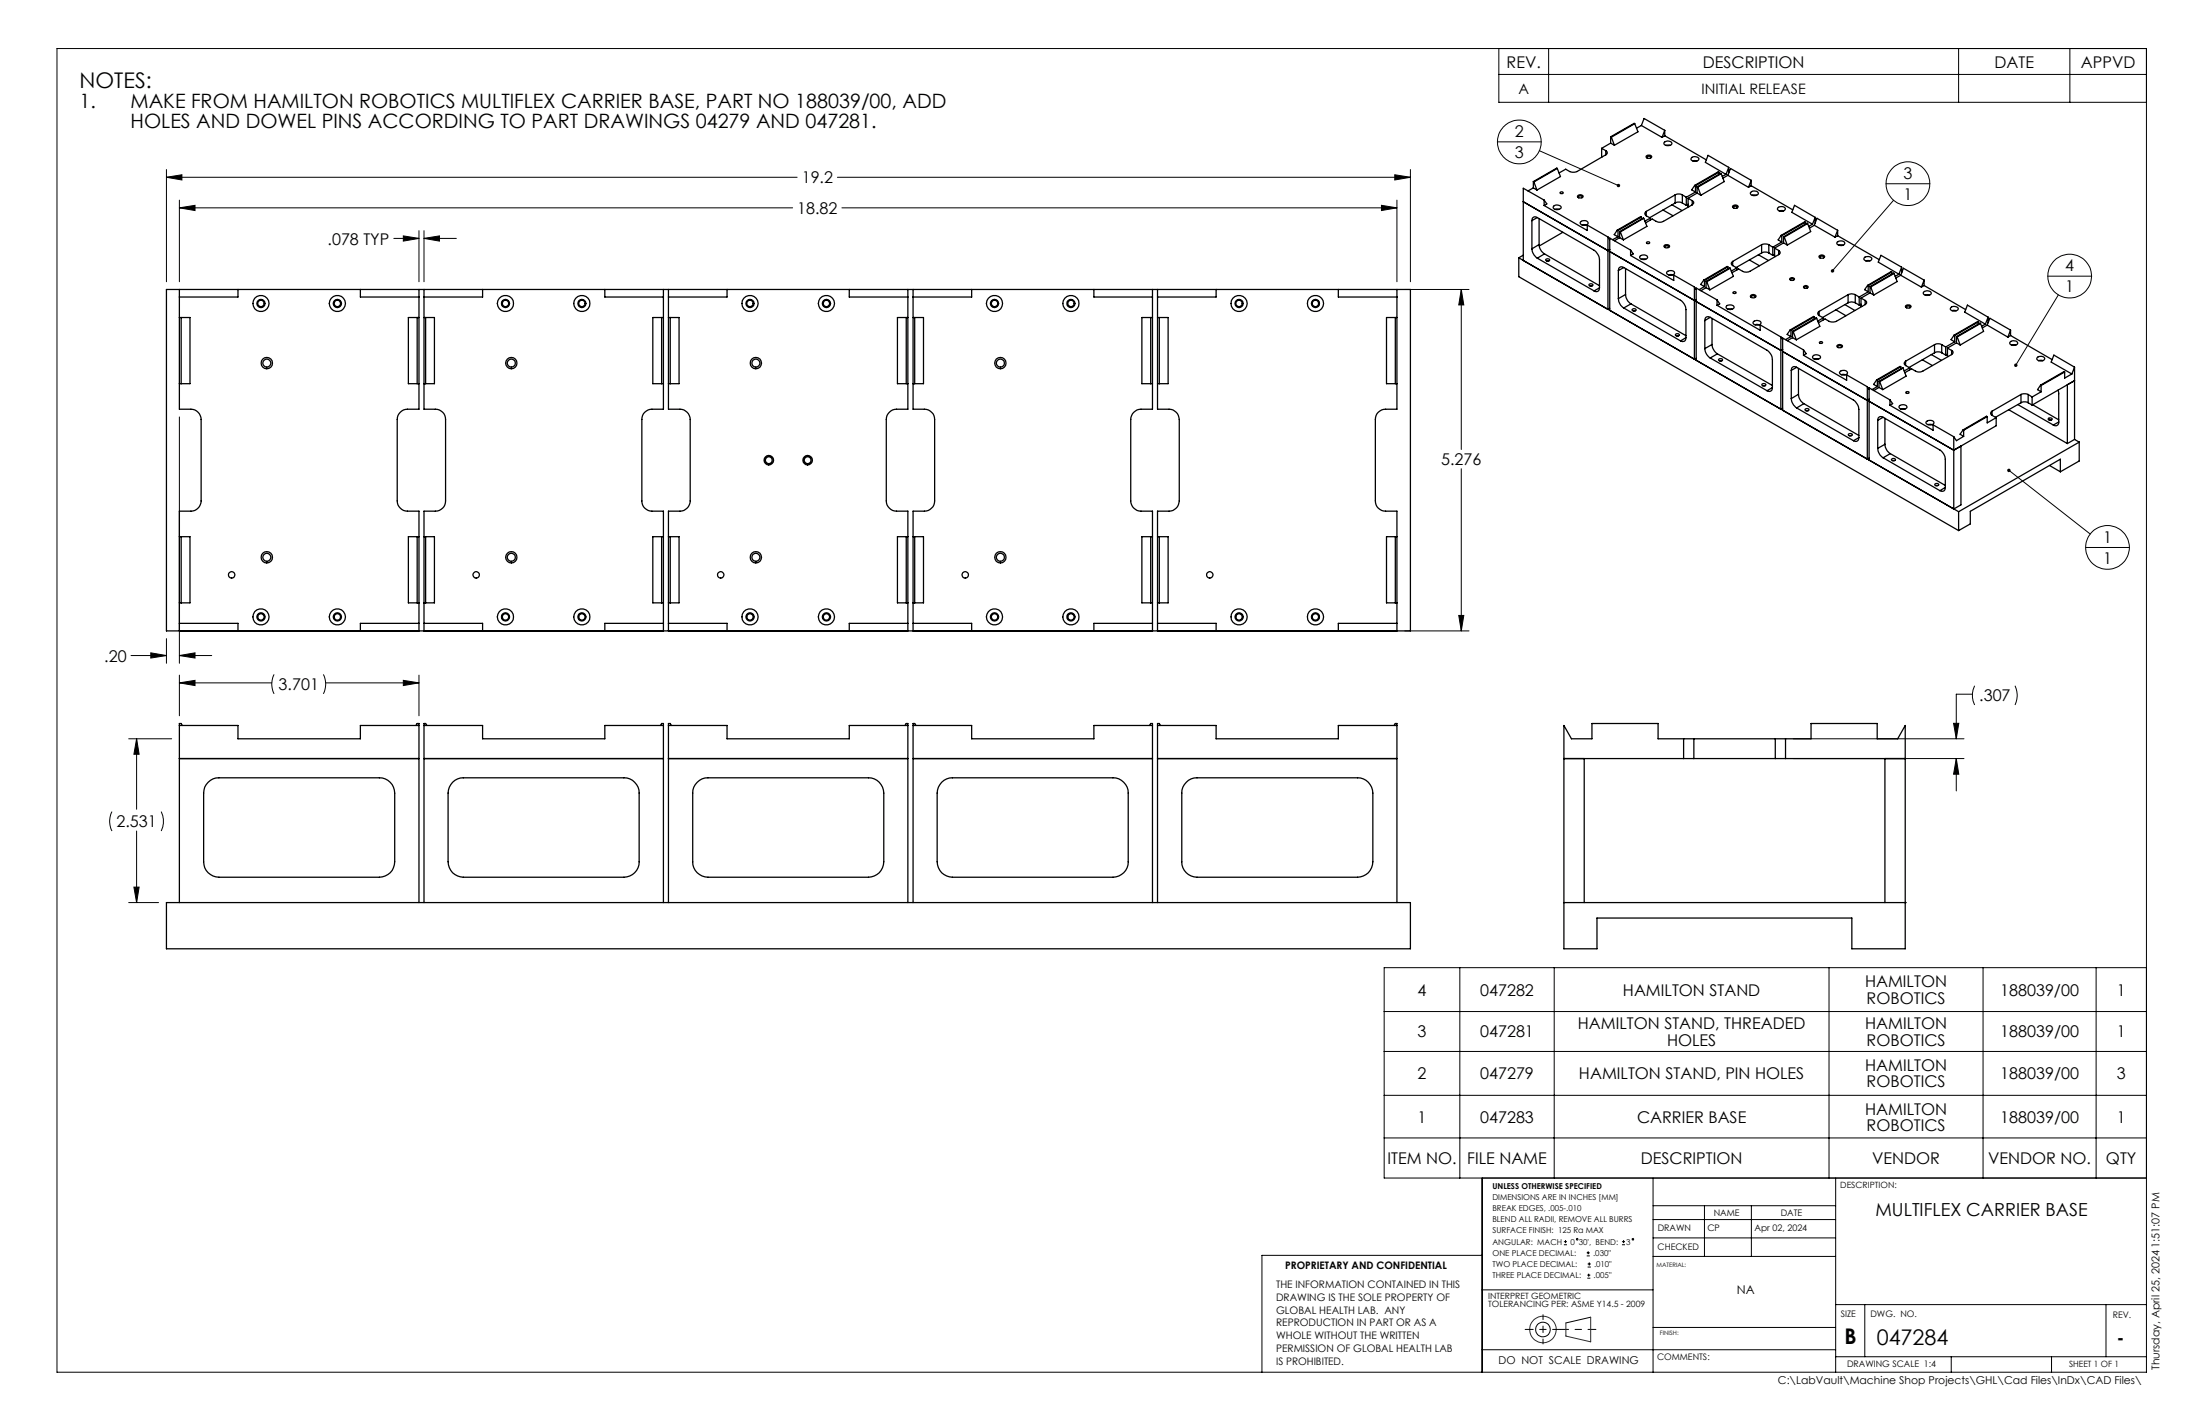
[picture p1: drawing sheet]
<svg xmlns="http://www.w3.org/2000/svg" width="432mm" height="279mm" viewBox="0 0 432 279" stroke-linecap="round" stroke-linejoin="round" font-family="sans-serif">
<g fill="none" stroke="#000" stroke-width=".25">
<path d="M299 39.6l16.6 9.6 .3-.2M301 36.9l-1.1 .6M301 36.9l.7 .4M301 35.6l.1 .1M301 35.6v1.3M301.1 35.7l.6 1.6M303.1 39.3l-4.1-2.4v14.2l16.6 9.6M303.1 39.3v1M303.1 39.3l.5 .7-.5 .3M305.6 33.1l.7 1.5-4.6 2.7M305.6 33.1l-4.5 2.6M305.6 33.1l-.1-.1-4.5 2.6"/>
<path d="M306.2 37.7a.29 .29 0 0 1 .4-.1 .29 .29 0 0 1 .1 .4h-.4zM309.8 38.3l.4-.1 .5 .2a.52 .52 0 0 1-.5 .4 .52 .52 0 0 1-.5-.4zM309.8 38.8a.32 .32 0 0 1 .4-.4 .32 .32 0 0 1 .3 .4M314.4 29.1l.8 .5M314.4 29.1v1.6l.1 .1M315.2 30.4l-5.8 3.3h-1.1l-1-.5-1.3 .7M315.2 29.6a.43 .43 0 0 1 .3 .4 .43 .43 0 0 1-.3 .4M315.2 29.6v.8M316.1 28.1l-1.7 1M316.1 28.1l.8 .4M316.1 26.8l.2 .1M316.1 26.8v1.3"/>
<path d="M316.3 26.9l.6 1.6M320.9 24.3l.6 1.6-4.6 2.6M320.9 24.3l-4.6 2.6M320.9 24.3l-.2-.1-4.6 2.6M322.2 24.6l-1 .6M322.2 24.6l4 2.4M322.2 24.6l.5-1.4 4 2.4M323.1 30.6a.56 .56 0 0 1 .6-.2 .56 .56 0 0 1 .4 .5 .57 .57 0 0 1-.6 .2 .57 .57 0 0 1-.4-.5zM323.3 31a.32 .32 0 0 1 .3-.3 .32 .32 0 0 1 .4 .3M326.6 27.9a.94 .94 0 0 1 1.6 .3 .94 .94 0 0 1-1.6-.1zM326.7 26.6l8.2 4.8M326.7 26.6l-.5 .4"/>
<path d="M326.7 25.6l-.5 1.4M326.7 25.6v1M327 28.5h.8M328.8 38.2a1.5 1.5 0 0 1 1.4 0M328.8 39.8a1.5 1.5 0 0 1 1.4 0M328.8 38.2l-5.7 3.3M328.8 38.2v1.6M328.8 39.8l-5 2.9M330.2 38.2l.8 .5M330.2 38.2v1.6M330.2 39.8l.8 .5M331 38.7v1.6"/>
<path d="M331.3 38.9l.8 .5M331.3 38.9v1.6l.2 .1M332.1 30.9l.8-.1 .5 .3a.83 .83 0 0 1-.7 .5 .83 .83 0 0 1-.8-.4zM332.1 39.4a.43 .43 0 0 1 .3 .4 .43 .43 0 0 1-.3 .4M332.1 39.4v.8M332.2 31.6h.9M332.6 36.4l-.6 .9 .8 .4M332.6 36.4h.2M332.8 37.7l-1.8 1M332.8 36.4v1.3M333.1 37.9l.7 .4M333.1 37.9l-1.8 1"/>
<path d="M333.1 36.7h.1M333.1 36.7v1.2M333.2 36.7l.6 1.6M337.4 33.8l-4.6 2.6M337.4 33.8v.4M337.4 33.8l-.2-.1-4.6 2.7M337.8 34.1l.6 1.5-4.6 2.7M337.8 34.1l-4.6 2.6M337.8 34.1l-.1-.1-4.6 2.7M338.8 34.2l-.8 .4M339.1 34.4l4.1 2.4M339.1 34.4l-.9 .6"/>
<path d="M339.1 34.4l.6-1.3 4 2.3M339.3 32.8l-4.1-2.3-.5 1.4 4.1 2.3M339.3 32.8l-.5 1.4M339.3 32.8v1.1M343.6 37.7a.97 .97 0 0 1 1.5 .3 .92 .92 0 0 1-1.6-.1zM343.7 36.4l8.2 4.8M343.7 36.4l-.5 .4M343.7 35.4l-.5 1.4M343.7 35.4v1M343.9 38.3h.9M32.7 56.8h244.1v67h-244.1zM35.2 56.8v23.5h2.3a2.05 2.05 0 0 1 2 2v16a2.05 2.05 0 0 1-2 2h-2.3v23.5"/>
<path d="M46.7 56.8v1.5h-11.5M70.7 56.8v1.5h11.5M82.2 56.8v23.5h-2.2a2.05 2.05 0 0 0-2 2v16a2.05 2.05 0 0 0 2 2h2.2v23.5M83.2 56.8v23.5h2.2a1.99 1.99 0 0 1 2.1 2v16a1.99 1.99 0 0 1-2.1 2h-2.2v23.5M94.7 56.8v1.5h-11.5M118.7 56.8v1.5h11.5M130.2 56.8v23.5h-2.2a1.99 1.99 0 0 0-2 2v16a1.99 1.99 0 0 0 2 2h2.2v23.5M131.2 56.8v23.5h2.3a2.05 2.05 0 0 1 2 2v16a2.05 2.05 0 0 1-2 2h-2.3v23.5M142.7 56.8v1.5h-11.5M166.7 56.8v1.5h11.5M178.2 56.8v23.5h-2.2a2.05 2.05 0 0 0-2 2v16a2.05 2.05 0 0 0 2 2h2.2v23.5M179.2 56.8v23.5h2.2a2.05 2.05 0 0 1 2 2v16a2.05 2.05 0 0 1-2 2h-2.2v23.5"/>
<path d="M190.7 56.8v1.5h-11.5M214.7 56.8v1.5h11.5M226.2 56.8v23.5h-2.3a2.05 2.05 0 0 0-2 2v16a2.05 2.05 0 0 0 2 2h2.3v23.5M227.2 56.8v23.5h2.2a2.05 2.05 0 0 1 2.1 2v16a2.05 2.05 0 0 1-2.1 2h-2.2v23.5M238.7 56.8v1.5h-11.5M262.7 56.8v1.5h11.5M274.2 56.8v23.5h-2.2a1.99 1.99 0 0 0-2.1 2v16a1.99 1.99 0 0 0 2.1 2h2.2v23.5M298.1 50.6l86.3 49.8M298.1 50.6v3.7l86.3 49.8M299 50.1l-.9 .5M300.7 48.8a2.49 2.49 0 0 0 1 1.9M300.7 43.3v5.5"/>
<path d="M301.7 42.7l11.2 6.4a2.49 2.49 0 0 1 1 1.8v5.6M301.7 42.7a.65 .65 0 0 0-.7-.1 .65 .65 0 0 0-.3 .7M301.7 50.7l11.2 6.4M301.7 42.7l-1 .6M302.1 48a2.33 2.33 0 0 0 1 1.8M302.1 48l-1.4 .8M302.1 42.9v5.1M303.1 40.3l8.4 4.9v-1l4.1 2.3M303.1 49.8l10.8 6.3M303.1 49.8l-1.4 .9M303.4 50.9a.42 .42 0 0 1 .4-.1 .42 .42 0 0 1 .3 .3 .4 .4 0 0 1-.4 .2 .4 .4 0 0 1-.3-.4zM303.6 51.2h.4"/>
<path d="M305 40.4l.8-.1 .5 .1 .1 .3a.92 .92 0 0 1-1.6-.1zM305.2 41.1h.8M306.7 45.6l-4.6 2.7M310.2 43.6a.92 .92 0 0 1 1.5 .2 .92 .92 0 0 1-1.6-.1zM310.5 44.1h.9M311.9 55.8a.42 .42 0 0 1 .4-.1 .42 .42 0 0 1 .3 .3 .4 .4 0 0 1-.4 .2 .4 .4 0 0 1-.3-.4zM312.1 56.1h.4M313.9 56.5a.65 .65 0 0 1-.3 .7 .65 .65 0 0 1-.7-.1M313.9 56.5l-1 .6M315.6 46.5v14.2M315.6 46.5l.3 .5M315.9 49.4l16.7 9.5 .3-.1"/>
<path d="M317.4 45.2l-.6 .8 .8 .5M317.4 45.2h.2M317.6 46.5l-1.1 .5M317.6 45.2v1.3M317.6 58.6a2.34 2.34 0 0 0 1.1 1.8M317.6 53.1v5.5M317.9 46.6l.7 .5M317.9 46.6l-1 .6M317.9 45.4l.1 .1M317.9 45.4v1.2M318 45.5l.6 1.6M318.7 52.5l11.1 6.4a2.33 2.33 0 0 1 1.1 1.8v5.6"/>
<path d="M318.7 52.5a.65 .65 0 0 0-.7-.1 .65 .65 0 0 0-.4 .7M318.7 52.5l-1.1 .6M319.1 57.8a2.34 2.34 0 0 0 1 1.8M319.1 57.8l-1.5 .8M319.1 52.7v5.1M320 49.1l-4.1-2.4v14.2l16.7 9.6M320 50.1l8.5 4.9v-1l4.1 2.3M320 49.1v1M320 49.1l.6 .7-.6 .3M320.1 59.6l-1.4 .8M320.1 59.6l10.8 6.3M321.9 50.3a.94 .94 0 0 1 1.5 .2 .92 .92 0 0 1-1.6-.1z"/>
<path d="M322.2 50.9h.8M322.2 42.6l-4.6 2.6M322.2 42.6v.4M322.2 42.6l-.2-.1-4.6 2.7M322.6 42.8l.7 1.6-4.7 2.7M322.6 42.8l-4.6 2.7M322.6 42.8l-4.7 2.6M323.1 41.5a.46 .46 0 0 0-.3 .4 .46 .46 0 0 0 .3 .4M323.1 42.3l.8 .5M323.1 41.5v.8M323.2 47.6a.29 .29 0 0 1 .3-.2 .29 .29 0 0 1 .2 .4h-.4zM323.9 42.8l-1.1 .6"/>
<path d="M323.9 42.8v.4M326.4 41.2l2 1.1M326.7 48.1l.6-.1 .4 .2a.58 .58 0 0 1-.5 .5 .58 .58 0 0 1-.6-.4zM326.8 48.6a.32 .32 0 0 1 .3-.4 .32 .32 0 0 1 .3 .4M327.2 53.3a.94 .94 0 0 1 1.5 .3 .92 .92 0 0 1-1.6-.1zM327.5 53.9h.8M328.2 40.2l1.9 1.1M331.1 40.3l.2 .1M331.3 40.1l-.3 .2M332.1 40.2l-5.6 3.2a1.57 1.57 0 0 1-1.5 0l-.7-.4-1.3 .7M332.6 56.3v14.2M332.6 56.3l.3 .5"/>
<path d="M332.9 59.2l16.6 9.6 .4-.3M334.4 55l-.6 .8 .7 .4M334.4 55h.1M334.5 56.2l-1 .6M334.5 55v1.2M334.9 56.4l-1.1 .6M334.9 56.4l.7 .5M334.9 55.2l.1 .1M334.9 55.2v1.2M335 55.3l.6 1.6M337 59.9l8.5 4.9v-1.1l4 2.4M337 58.8l-4.1-2.3v14.2l16.6 9.6"/>
<path d="M337 58.8v1.1M337 58.8l.5 .8-.5 .3M339.1 52.4l-4.6 2.6M339.1 52.4v.4M339.1 52.4l-.1-.1-4.6 2.7M339.6 52.6l.6 1.6-4.6 2.7M339.6 52.6l-4.6 2.7M339.6 52.6h-.1l-4.6 2.6M340.1 51.3a.43 .43 0 0 0-.3 .4 .43 .43 0 0 0 .3 .4M340.1 40.4l.5-.2 .5 .2a.51 .51 0 0 1-.5 .5 .51 .51 0 0 1-.5-.5zM340.1 52.1l.8 .5M340.1 51.3v.8"/>
<path d="M340.1 57.4a.28 .28 0 0 1 .4-.2 .28 .28 0 0 1 .2 .3l-.4 .1zM340.3 40.8a.32 .32 0 0 1 .3-.3 .32 .32 0 0 1 .3 .3M340.9 52.6l-1.1 .6M340.9 52.6v.4M343.4 51l1.9 1.1M343.6 58a.57 .57 0 0 1 .6-.2 .57 .57 0 0 1 .4 .4l-.7 .2-.3-.2zM343.8 58.4a.32 .32 0 0 1 .3-.4 .32 .32 0 0 1 .3 .4M345.1 50l2 1.1M345.8 48l.5-.1 .9 .1M345.8 49.6a1.5 1.5 0 0 1 1.4 0M345.8 49.6l-5.1 2.9M345.8 48l-5.7 3.3"/>
<path d="M345.8 48v1.6M347.2 48l.7 .5M347.2 48v1.6M347.2 49.6l.7 .5M347.9 48.5v1.6M348.1 50l.2 .2M348.3 48.7l.8 .4M348.3 48.7v1.6h.1M348.3 49.9l-.4 .2M348.9 40.8a.9 .9 0 0 1 1.5 .2 .89 .89 0 0 1-1.5 0zM349.1 50l-5.6 3.2a1.57 1.57 0 0 1-1.5 0l-.8-.4-1.3 .7M349.1 49.1a.43 .43 0 0 1 .3 .4 .43 .43 0 0 1-.3 .5"/>
<path d="M349.1 49.1v.9M349.2 41.4h.9M349.6 46.2l-.6 .9 .7 .4M349.6 46.2h.1M349.7 47.5l-1.8 1M349.7 46.2v1.3M350.1 47.7l-1.8 1M350.1 47.7l.7 .4M350.1 46.5h.1M350.1 46.5v1.2M350.2 46.5l.6 1.6M351.3 54.6a.49 .49 0 0 1 .5-.1 .49 .49 0 0 1 .4 .4 .49 .49 0 0 1-.5 .1 .49 .49 0 0 1-.4-.4z"/>
<path d="M351.5 55l-.1-.1a.28 .28 0 0 1 .3-.3 .28 .28 0 0 1 .3 .4M354 56.2a.47 .47 0 0 1 .5-.2 .47 .47 0 0 1 .4 .4 .47 .47 0 0 1-.5 .2 .47 .47 0 0 1-.4-.4zM354.2 56.5h-.1a.3 .3 0 0 1 .3-.3 .3 .3 0 0 1 .3 .3M354.3 43.6l-4.6 2.6M354.3 43.6v.4M354.3 43.6l-.1-.1-4.6 2.7M354.8 43.9l.6 1.5-4.6 2.7M354.8 43.9l-4.6 2.6M354.8 43.9l-.1-.1-4.6 2.7M355.7 44l-.7 .4M356.1 44.2l-1 .6M356.1 44.2l4.1 2.3"/>
<path d="M356.1 44.2l.5-1.4 4.1 2.4M356.3 42.7l-4.1-2.4-.5 1.4 4 2.3M356.3 42.7l-.6 1.3M356.3 42.7v1M357 50.2l.6-.2 .5 .2a.52 .52 0 0 1-.5 .5 .52 .52 0 0 1-.6-.5zM357.3 50.6a.32 .32 0 0 1 .3-.4 .32 .32 0 0 1 .3 .4M360.6 47.5a.94 .94 0 0 1 1.5 .3 .92 .92 0 0 1-1.6-.1zM360.7 46.2l8.1 4.7M360.7 46.2l-.5 .3M360.7 45.2l-.5 1.3M360.7 45.2v1M360.9 48.1h.8"/>
<path d="M362.1 59.8l2 1.1M362.7 57.8a1.5 1.5 0 0 1 1.4 0M362.7 59.4a1.5 1.5 0 0 1 1.4 0M362.7 57.8l-5.7 3.3M362.7 57.8v1.6M362.7 59.4l-5 2.9M364.1 57.8l.8 .5M364.1 57.8v1.6M364.1 59.4l.8 .5M364.9 58.3v1.6M365 59.8l.3 .2M365.3 59.7l-.4 .2"/>
<path d="M365.3 58.5l.8 .4M365.3 58.5v1.6h.1M366 50.4l.8-.1a.47 .47 0 0 1 .5 .7 .9 .9 0 0 1-1.5-.3zM366.1 59.8l-5.8 3.3h-1.1l-1-.5-1.3 .7M366.1 58.9a.43 .43 0 0 1 .3 .5 .43 .43 0 0 1-.3 .4M366.1 58.9v.9M366.2 51.2h.8M366.6 56l-.6 .8 .7 .5M366.6 56l.1 .1M366.7 57.3l-1.8 1M366.7 56.1v1.2M367 57.5l-1.7 1"/>
<path d="M367 57.5l.8 .4M367 56.2l.2 .1M367 56.2v1.3M367.2 56.3l.6 1.6M371.3 53.4l-4.6 2.7M371.3 53.4v.4M371.3 53.4l-.1-.1-4.6 2.7M371.8 53.7l.6 1.5-4.6 2.7M371.8 53.7l-4.6 2.6M371.8 53.7l-.1-.1-4.7 2.6M372.7 53.8l-.7 .4M373.1 54l.5-1.4 4 2.4"/>
<path d="M373.1 54l-1 .5M373.1 54l4 2.3M373.2 52.4l-4-2.3-.5 1.3 4 2.4M373.2 52.4l-.5 1.4M373.2 52.4v1.2M377.5 57.3a.94 .94 0 0 1 1.6 .3 .94 .94 0 0 1-1.6-.1zM377.6 56l8.2 4.7M377.6 56l-.5 .3M377.6 55l-.5 1.3M377.6 55v1M377.9 57.9h.8M35.2 62.3h2.1v13h-2.1"/>
<path d="M35.6 62.3v13M81.9 62.3v13M82.2 62.3h-2v13h2M83.2 62.3h2.1v13h-2.1M83.5 62.3v13M129.9 62.3v13M130.2 62.3h-2.1v13h2.1M131.2 62.3h2.1v13h-2.1M131.6 62.3v13M177.9 62.3v13M178.2 62.3h-2.1v13h2.1M179.2 62.3h2.1v13h-2.1"/>
<path d="M179.5 62.3v13M225.8 62.3v13M226.2 62.3h-2.1v13h2.1M227.2 62.3h2.1v13h-2.1M227.5 62.3v13M273.9 62.3v13M274.2 62.3h-2.1v13h2.1M315.9 60.5l-.3 .2M318.7 60.4l11.1 6.5M320.4 60.7a.4 .4 0 0 1 .4-.2 .4 .4 0 0 1 .3 .4 .42 .42 0 0 1-.4 .1 .42 .42 0 0 1-.3-.3zM320.5 61h.4M328.9 65.5h.5l.2 .1a.37 .37 0 0 1-.4 .3 .37 .37 0 0 1-.3-.3z"/>
<path d="M329 65.9h.4M330.9 66.3a.65 .65 0 0 1-.3 .6 .65 .65 0 0 1-.8 0M330.9 66.3l-1.1 .6M332.9 70.3l-.3 .2M334.6 68.4a2.33 2.33 0 0 0 1.1 1.8M334.6 62.9v5.5M335.7 62.3l11.1 6.4a2.33 2.33 0 0 1 1.1 1.9v5.5M335.7 62.3a.65 .65 0 0 0-.8-.1 .65 .65 0 0 0-.3 .7M335.7 70.2l11.1 6.5M335.7 62.3l-1.1 .6M336 67.6a2.49 2.49 0 0 0 1.1 1.8M336 67.6l-1.4 .8"/>
<path d="M336 62.5v5.1M337.1 69.4l-1.4 .8M337.1 69.4l10.8 6.2M337.3 70.5a.4 .4 0 0 1 .5-.2 .4 .4 0 0 1 .3 .4 .42 .42 0 0 1-.5 .1 .42 .42 0 0 1-.3-.3zM337.5 70.8h.4M338.8 60.1a.94 .94 0 0 1 1.6 .2 .9 .9 0 0 1-1.6-.1zM339.1 60.7h.9M344.1 63.1a.97 .97 0 0 1 1.6 .3 .92 .92 0 0 1-1.6-.1zM344.5 63.7h.8M345.9 75.3l.3-.1 .4 .2a.37 .37 0 0 1-.4 .3 .37 .37 0 0 1-.4-.3zM346 75.7h.4M347.9 76.1a.65 .65 0 0 1-.3 .6 .65 .65 0 0 1-.8 0"/>
<path d="M347.9 76.1l-1.1 .6M349.5 66.1l.4 .5M349.5 66.1v14.2M349.9 69l16.6 9.6 .4-.2M351.4 64.7l-.6 .9 .7 .4M351.4 64.7l.1 .1M351.5 66l-1.1 .6M351.5 64.8v1.2M351.6 78.2a2.49 2.49 0 0 0 1 1.8M351.6 72.7v5.5M351.8 66.3l.8 .4M351.8 66.3l-1 .6"/>
<path d="M351.8 65l.2 .1M351.8 65v1.3M352 65.1l.6 1.6M352.6 72.1l11.2 6.4a2.49 2.49 0 0 1 1 1.8v5.6M352.6 72.1a.65 .65 0 0 0-.7-.1 .65 .65 0 0 0-.3 .7M352.6 72.1l-1 .6M353 77.4a2.33 2.33 0 0 0 1 1.8M353 77.4l-1.4 .8M353 72.3v5.1M354 69.7l8.4 4.9v-1l4.1 2.3M354 68.7l-4.1-2.4v14.2l16.6 9.6M354 68.7v1"/>
<path d="M354 68.7l.5 .7-.5 .3M354 79.2l-1.4 .8M354 79.2l10.8 6.2M355.8 69.9a.97 .97 0 0 1 1.5 .2 .92 .92 0 0 1-1.6-.1zM356.1 70.4h.8M356.1 62.2l-4.6 2.6M356.1 62.2v.4M356.1 62.2l-.1-.1-4.6 2.6M356.6 62.4l.6 1.6-4.6 2.7M356.6 62.4l-4.6 2.7M356.6 62.4h-.2l-4.6 2.6M357 61.1a.43 .43 0 0 0-.2 .4 .43 .43 0 0 0 .2 .4"/>
<path d="M357 61.9l.9 .5M357 61.1v.8M357.1 67.1a.29 .29 0 0 1 .4-.1 .29 .29 0 0 1 .1 .3h-.4zM357.9 62.4l-1.1 .6M357.9 62.4v.4M360.3 60.8l2 1.1M360.6 67.8a.57 .57 0 0 1 .6-.2 .57 .57 0 0 1 .4 .5 .56 .56 0 0 1-.6 .2 .56 .56 0 0 1-.4-.5zM360.8 68.2a.32 .32 0 0 1 .3-.4 .32 .32 0 0 1 .3 .4M361.1 73a.92 .92 0 0 1 1.5 .2 .92 .92 0 0 1-1.6-.1zM361.4 73.5h.9M366.5 75.9v14.2M366.5 75.9l.4 .5"/>
<path d="M366.9 78.7l16.6 9.6 8.3-4.8v-1.5M368.3 74.5l-.6 .9 .8 .4M368.3 74.5l.2 .1M368.5 75.8l-1.1 .6M368.5 74.6v1.2M368.8 76l-1 .6M368.8 76l.7 .4M368.8 74.8l.1 .1M368.8 74.8v1.2M368.9 74.9l.6 1.5M370.9 78.5l-4-2.4v14.2M370.9 78.5v1"/>
<path d="M370.9 79.5l8.5 4.9v-1l4.1 2.3M370.9 78.5l.6 .7-.6 .3M372.8 79.7a.94 .94 0 0 1 1.5 .2 .92 .92 0 0 1-1.6-.1zM373.1 72l-4.6 2.6M373.1 72v.4M373.1 72l-.2-.1-4.6 2.6M373.5 72.2l.6 1.6-4.6 2.6M373.5 72.2l-4.6 2.7M373.5 72.2l-4.7 2.6M374 70.9a.46 .46 0 0 0-.3 .4 .46 .46 0 0 0 .3 .4M374 60a.56 .56 0 0 1 .6-.2 .56 .56 0 0 1 .4 .5 .57 .57 0 0 1-.6 .2 .57 .57 0 0 1-.4-.5zM374 71.7l.8 .5"/>
<path d="M374 70.9v.8M374.1 76.9a.29 .29 0 0 1 .3-.1 .29 .29 0 0 1 .2 .4h-.4zM374.2 60.4a.32 .32 0 0 1 .3-.4 .32 .32 0 0 1 .4 .4M374.8 72.2l-1.1 .6M374.8 72.2v.4M377.3 70.6l2 1.1M379.1 69.6l1.9 1.1M379.7 67.6a1.5 1.5 0 0 1 1.4 0M379.7 69.2a1.5 1.5 0 0 1 1.4 0M379.7 67.6l-5.7 3.3M379.7 67.6v1.6M379.7 69.2l-5 2.9"/>
<path d="M381.1 67.6l.8 .5M381.1 67.6v1.6M381.1 69.2l.8 .5M381.9 68.1v1.6M382 69.6l.2 .2M382.2 68.3l.8 .5M382.2 68.3v1.6l.2 .1M382.2 69.5l-.3 .2M383 60.3l.8-.2 .6 .4a.83 .83 0 0 1-.8 .5 .83 .83 0 0 1-.8-.5zM383 69.6l-5.6 3.2a1.57 1.57 0 0 1-1.4 0l-.8-.4-1.3 .7M383 68.8a.43 .43 0 0 1 .3 .4 .43 .43 0 0 1-.3 .4M383 68.8v.8"/>
<path d="M383.2 61h.8M383.5 65.8l-.6 .8 .7 .5M383.5 65.8h.1M383.6 67.1l-1.7 1M383.6 65.8v1.3M384 67.3l-1.8 1M384 67.3l.7 .4M384 66l.1 .1M384 66v1.3M384.1 66.1l.6 1.6M388.3 63.2l-4.7 2.6M388.3 63.2v.4"/>
<path d="M388.3 63.2l-.2-.1-4.6 2.7M388.7 63.5l.6 1.5-4.6 2.7M388.7 63.5l-4.6 2.6M388.7 63.5l-.1-.1-4.6 2.6M389.7 63.6l-.8 .4M390 63.8l-.9 .5M390 63.8l4.1 2.3M390 63.8l.6-1.4 4 2.4M390.2 62.2l-4-2.3-.6 1.3 4.1 2.4M390.2 62.2l-.5 1.4M390.2 62.2v1.1M394.5 67.1a.97 .97 0 0 1 1.5 .2 .92 .92 0 0 1-1.6 0z"/>
<path d="M394.6 65.8l-.5 .3M394.6 65.8l8.2 4.8M394.6 64.8l-.5 1.3M394.6 64.8v1M394.8 67.7h.9M396 79.4l7 4M396.7 77.4l.5-.1 .9 .1M396.7 79a1.5 1.5 0 0 1 1.4 0M396.7 77.4l-5.7 3.3M396.7 77.4v1.6M396.7 79l-5 2.9M398.1 77.4l.8 .5"/>
<path d="M398.1 77.4v1.6M398.1 79l.8 .5M398.9 77.9v1.6M399 79.4l5.1 3M399.8 70.2a.9 .9 0 0 1 1.5 .2 .89 .89 0 0 1-1.5-.1zM400.1 70.8h.9M400.5 75.6l-.6 .8 .7 .5M400.5 75.6h.1M400.6 76.9l-1.7 1M400.6 75.6v1.3M403.9 76.6l.2 .4v5.8M405.2 73v1.2l1.4-.8"/>
<path d="M405.2 73l-4.6 2.6M405.2 73l-.1-.1-4.6 2.7M405.8 75.5v11.5M407.2 72l-4.1-2.3-.5 1.3 4 2.4M407.2 72l-.6 1.4M407.2 72v14.2M407.2 74.7l-8.3 4.8M349.9 80.1l-.4 .2M352.6 80l11.2 6.5M354.3 80.3a.42 .42 0 0 1 .4-.2 .42 .42 0 0 1 .3 .4 .4 .4 0 0 1-.4 .1 .4 .4 0 0 1-.3-.3zM354.5 80.6h.4M362.9 85.1h.2l.4 .1a.37 .37 0 0 1-.3 .3 .37 .37 0 0 1-.4-.3z"/>
<path d="M363 85.5h.4M364.8 85.9a.65 .65 0 0 1-.3 .6 .65 .65 0 0 1-.7 0M364.8 85.9l-1 .6M366.9 89.9l-.4 .2M368.5 88a2.33 2.33 0 0 0 1.1 1.8M368.5 82.5v5.5M369.6 81.9l11.2 6.4a2.33 2.33 0 0 1 1 1.8v5.5M369.6 81.9a.65 .65 0 0 0-.7-.1 .65 .65 0 0 0-.4 .7M369.6 89.8l11.2 6.5M369.6 81.9l-1.1 .6M370 87.2a2.33 2.33 0 0 0 1 1.8M370 87.2l-1.5 .8"/>
<path d="M370 82.1v5.1M371 89l10.8 6.2M371 89l-1.4 .8M371.3 90.1a.4 .4 0 0 1 .4-.2 .4 .4 0 0 1 .3 .4 .42 .42 0 0 1-.4 .1 .42 .42 0 0 1-.3-.3zM371.4 90.4h.4M373.1 80.3h.8M378.1 82.7a.94 .94 0 0 1 1.5 .3 .92 .92 0 0 1-1.6-.1zM378.4 83.3h.8M379.8 94.9h.5l.2 .1a.37 .37 0 0 1-.4 .3 .37 .37 0 0 1-.3-.3zM379.9 95.3h.4M381.8 95.6a.65 .65 0 0 1-.3 .7 .65 .65 0 0 1-.7 0M381.8 95.6l-1 .7"/>
<path d="M383.5 85.7v14.2l1.4-.8v-11.6M385.3 84.3l-.6 .9 .7 .4M385.3 84.3l.1 .1M385.4 85.6l-1.4 .9-.5-.8M385.4 84.4v1.2M390 81.7l-4.6 2.7M390 81.7v1.3l1.8-1M390 81.7h-.1l-4.6 2.6M391 80.7a.43 .43 0 0 0-.3 .4 .43 .43 0 0 0 .3 .4M391 81.5l.8 .5M391 80.7v.8M394.3 80.4l11.5 6.6"/>
<path d="M402 82.1a.42 .42 0 0 1 .5-.1 .42 .42 0 0 1 .3 .3 .4 .4 0 0 1-.5 .2 .4 .4 0 0 1-.3-.4zM402.2 82.4h.4M402.3 91.3l2.1 1.3M404.1 82.8a.65 .65 0 0 1-.3 .7 .65 .65 0 0 1-.8-.1M404.1 82.8l-1.1 .6M404.4 92.6v-2.5l-17.7 10.2v2.5l-2.3 1.3M407.2 86.2l-1.4 .8M407.2 86.2l.9 .5M408.1 86.7l-23.7 13.7M408.1 86.7v3.8l-3.7 2.1M35.2 105.3h2.1v13h-2.1M35.6 105.3v13"/>
<path d="M81.9 105.3v13M82.2 105.3h-2v13h2M83.2 105.3h2.1v13h-2.1M83.5 105.3v13M129.9 105.3v13M130.2 105.3h-2.1v13h2.1M131.2 105.3h2.1v13h-2.1M131.6 105.3v13M177.9 105.3v13M178.2 105.3h-2.1v13h2.1M179.2 105.3h2.1v13h-2.1M179.5 105.3v13"/>
<path d="M225.8 105.3v13M226.2 105.3h-2.1v13h2.1M227.2 105.3h2.1v13h-2.1M227.5 105.3v13M273.9 105.3v13M274.2 105.3h-2.1v13h2.1M384.4 100.4v3.7M35.2 122.3h11.5v1.5M82.2 122.3h-11.5v1.5M83.2 122.3h11.5v1.5M130.2 122.3h-11.5v1.5M131.2 122.3h11.5v1.5"/>
<path d="M178.2 122.3h-11.5v1.5M179.2 122.3h11.5v1.5M226.2 122.3h-11.5v1.5M227.2 122.3h11.5v1.5M274.2 122.3h-11.5v1.5M35.2 142.3h11.5v2.7h24v-2.7h11.5M35.2 148.8h47M35.8 142.3l-.2-.3h-.4v35.1M40.9 153.5a2.73 2.73 0 0 1 2.1-.9h31.5a3 3 0 0 1 3 3v13.5a3 3 0 0 1-3 3h-31.5a3 3 0 0 1-3-3v-13.5a2.73 2.73 0 0 1 .9-2.1zM81.6 142.3l.3-.3h.3v35.1M83.2 142.3h11.5v2.7h24v-2.7h11.5M83.2 148.8h47"/>
<path d="M83.8 142.3l-.3-.3h-.3v35.1M88.8 153.5a2.87 2.87 0 0 1 2.1-.9h31.5a3 3 0 0 1 3 3v13.5a3 3 0 0 1-3 3h-31.5a3 3 0 0 1-3-3v-13.5a3.1 3.1 0 0 1 .9-2.1zM129.6 142.3l.3-.3h.3v35.1M131.2 142.3h11.5v2.7h24v-2.7h11.5M131.2 148.8h47M131.8 142.3l-.2-.3h-.4v35.1M136.8 153.5a2.73 2.73 0 0 1 2.2-.9h31.5a3 3 0 0 1 3 3v13.5a3 3 0 0 1-3 3h-31.5a3 3 0 0 1-3-3v-13.5a2.73 2.73 0 0 1 .8-2.1zM177.6 142.3l.3-.3h.3v35.1M179.2 142.3h11.5v2.7h24v-2.7h11.5M179.2 148.8h47M179.8 142.3l-.3-.3h-.3v35.1M184.8 153.5a2.87 2.87 0 0 1 2.1-.9h31.5a3 3 0 0 1 3 3v13.5a3 3 0 0 1-3 3h-31.5a3 3 0 0 1-3-3v-13.5a3.1 3.1 0 0 1 .9-2.1z"/>
<path d="M225.6 142.3l.2-.3h.4v35.1M227.2 142.3h11.5v2.7h24v-2.7h11.5M227.2 148.8h47M227.8 142.3l-.3-.3h-.3v35.1M232.8 153.5a2.73 2.73 0 0 1 2.1-.9h31.6a3 3 0 0 1 3 3v13.5a3 3 0 0 1-3 3h-31.6a3 3 0 0 1-2.9-3v-13.5a2.73 2.73 0 0 1 .8-2.1zM273.6 142.3l.3-.3h.3v35.1M307 148.8h23.4M310.9 148.8v28.3M330.4 148.8h2.1M330.4 145h2.1M330.4 145h-5v-3h-12.9v3h-4.1l-1.4-2.7v43.9h6.4v-6.1h50.1v6.1h10.4v-43.9l-1.4 2.7h-4.1v-3h-12.9v3h-5.1M330.4 145v3.8"/>
<path d="M332.5 145h15.9M332.5 148.8h15.9M332.5 145v3.8M348.4 148.8h2M348.4 145h2M348.4 145v3.8M350.4 148.8h23.5M350.4 145v3.8M370 148.8v28.3M32.7 177.1h244.1v9.1h-244.1zM307 177.1h66.9M373.9 177.1h.1"/>
<circle cx="51.2" cy="59.5" r=".79"/>
<circle cx="51.2" cy="59.5" r="1.58"/>
<circle cx="51.2" cy="59.5" r=".63"/>
<circle cx="66.2" cy="59.5" r=".63"/>
<circle cx="66.2" cy="59.5" r=".81"/>
<circle cx="66.2" cy="59.5" r="1.59"/>
<circle cx="99.2" cy="59.5" r="1.59"/>
<circle cx="99.2" cy="59.5" r=".63"/>
<circle cx="99.2" cy="59.6" r=".8"/>
<circle cx="114.2" cy="59.5" r="1.59"/>
<circle cx="114.2" cy="59.6" r=".8"/>
<circle cx="114.2" cy="59.5" r=".62"/>
<circle cx="147.2" cy="59.5" r=".62"/>
<circle cx="147.2" cy="59.5" r=".79"/>
<circle cx="147.2" cy="59.5" r="1.58"/>
<circle cx="162.2" cy="59.5" r="1.58"/>
<circle cx="162.2" cy="59.5" r=".63"/>
<circle cx="162.2" cy="59.5" r=".81"/>
<circle cx="195.2" cy="59.5" r=".81"/>
<circle cx="195.2" cy="59.5" r="1.59"/>
<circle cx="195.2" cy="59.5" r=".63"/>
<circle cx="210.2" cy="59.5" r="1.59"/>
<circle cx="210.2" cy="59.6" r=".8"/>
<circle cx="210.2" cy="59.5" r=".62"/>
<circle cx="243.2" cy="59.5" r=".62"/>
<circle cx="243.2" cy="59.5" r=".79"/>
<circle cx="243.2" cy="59.5" r="1.58"/>
<circle cx="258.2" cy="59.5" r=".62"/>
<circle cx="258.2" cy="59.5" r=".79"/>
<circle cx="258.2" cy="59.5" r="1.58"/>
<circle cx="52.4" cy="71.3" r=".78"/>
<circle cx="52.4" cy="71.2" r="1.12"/>
<circle cx="100.4" cy="71.2" r="1.11"/>
<circle cx="100.4" cy="71.2" r=".79"/>
<circle cx="148.3" cy="71.2" r="1.11"/>
<circle cx="148.4" cy="71.2" r=".79"/>
<circle cx="196.3" cy="71.2" r="1.12"/>
<circle cx="196.4" cy="71.2" r=".79"/>
<circle cx="150.9" cy="90.3" r=".93"/>
<circle cx="150.9" cy="90.3" r=".68"/>
<circle cx="158.5" cy="90.3" r=".93"/>
<circle cx="158.5" cy="90.3" r=".68"/>
<circle cx="45.5" cy="112.8" r=".64"/>
<circle cx="52.4" cy="109.4" r=".78"/>
<circle cx="52.4" cy="109.3" r="1.12"/>
<circle cx="93.5" cy="112.8" r=".63"/>
<circle cx="100.4" cy="109.3" r="1.11"/>
<circle cx="100.4" cy="109.3" r=".79"/>
<circle cx="141.4" cy="112.8" r=".63"/>
<circle cx="148.3" cy="109.3" r="1.11"/>
<circle cx="148.4" cy="109.3" r=".79"/>
<circle cx="189.4" cy="112.8" r=".63"/>
<circle cx="196.3" cy="109.3" r="1.12"/>
<circle cx="196.4" cy="109.3" r=".79"/>
<circle cx="237.4" cy="112.8" r=".63"/>
<circle cx="51.2" cy="121" r=".79"/>
<circle cx="51.2" cy="121.1" r=".63"/>
<circle cx="51.2" cy="121" r="1.58"/>
<circle cx="66.2" cy="121.1" r=".63"/>
<circle cx="66.2" cy="121" r=".81"/>
<circle cx="66.2" cy="121" r="1.59"/>
<circle cx="99.2" cy="121" r="1.59"/>
<circle cx="99.2" cy="121" r=".8"/>
<circle cx="99.2" cy="121.1" r=".62"/>
<circle cx="114.2" cy="121" r="1.59"/>
<circle cx="114.2" cy="121" r=".8"/>
<circle cx="114.2" cy="121.1" r=".62"/>
<circle cx="147.2" cy="121" r=".79"/>
<circle cx="147.2" cy="121.1" r=".62"/>
<circle cx="147.2" cy="121" r="1.58"/>
<circle cx="162.2" cy="121.1" r=".63"/>
<circle cx="162.2" cy="121" r="1.58"/>
<circle cx="162.2" cy="121" r=".81"/>
<circle cx="195.2" cy="121.1" r=".63"/>
<circle cx="195.2" cy="121" r=".81"/>
<circle cx="195.2" cy="121" r="1.59"/>
<circle cx="210.2" cy="121" r="1.59"/>
<circle cx="210.2" cy="121" r=".8"/>
<circle cx="210.2" cy="121.1" r=".62"/>
<circle cx="243.2" cy="121" r=".79"/>
<circle cx="243.2" cy="121.1" r=".62"/>
<circle cx="243.2" cy="121" r="1.58"/>
<circle cx="258.2" cy="121" r=".79"/>
<circle cx="258.2" cy="121.1" r=".63"/>
<circle cx="258.2" cy="121" r="1.58"/>
</g>
<g fill="none" stroke="#000" stroke-width=".2">
<path d="M11.2 9.5h410.1v259.7h-410.1zM294.2 9.5v10.6h127.1M294.2 14.6h127.1M304 9.5v10.6M384.4 9.5v10.6M406.3 9.5v10.6M32.7 34.8l3-.5v1zM32.7 33.3v22M32.7 34.8h123.8M35.2 39.3v16M164.4 34.8h112.4M273.8 34.3l3 .5-3 .5z"/>
<path d="M274.2 39.3v16M276.8 33.3v22M293.9 27.8h8.6M302.1 29.6l15.5 6.8M370.2 36.1h8.6M371.7 39.3l-12 13.8M35.2 40.8l3.1-.5v1zM35.2 40.8h120.4M77.3 46.8h4.9M79.2 46.3l3 .5-3 .5zM82.2 45.3v10M83.2 46.8l3.1-.5v1z"/>
<path d="M83.2 45.3v10M83.2 46.8h6.4M165.2 40.8h109M271.1 40.3l3.1 .5-3.1 .5zM275.7 56.8h12.6M286.8 56.8l.5 3h-1zM286.8 56.8v31.4M401.9 54.2h8.6M404 57.9l-8.4 13.7M35.2 81.8v48.3M286.8 92v31.8M394.3 92.3l15.9 12.5"/>
<path d="M409.4 107.4h8.5M25.7 128.6h7M29.6 128.1l3.1 .5-3.1 .5zM32.7 125.3v4.8M35.2 134l3.1-.5v1zM35.2 128.6l3.1-.5v1zM35.2 132.5v7.9M35.2 134h18.1M35.2 128.6h6.4M53.8 132.3a4.2 4.2 0 0 0 0 3.8M63.5 132.3a4.2 4.2 0 0 1 0 3.8M63.9 134h18.3"/>
<path d="M79.2 133.5l3 .5-3 .5zM82.2 132.5v7.9M275.7 123.8h12.6M286.3 120.8h1l-.5 3zM387.1 136.2h-3.1v8.8M387.6 134.5l-.1 .3a4.3 4.3 0 0 0 .1 3.5M395.5 134.5a4.4 4.4 0 0 1 0 3.8M22 159.2a4.2 4.2 0 0 0 0 3.9M25.3 145h8.4M26.8 145l.5 3h-1zM26.8 145v13.8M31.6 159.2l.1 .3a4.4 4.4 0 0 1-.1 3.6"/>
<path d="M352 145h33.5M352 148.8h33.5M383.4 141.9h1.1l-.5 3.1zM384 148.8v6.4M384 148.8l.5 3.1h-1.1zM25.3 177.1h5.8M26.3 174.1h1l-.5 3zM26.8 163.1v14M271.7 198.5h149.6M286.5 189.9v41.2M305 189.9v41.2M359 189.9v41.2"/>
<path d="M389.2 189.9v41.2M411.4 189.9v41.2M421.3 189.9h-149.6v41.2h149.6M271.7 206.3h149.6M271.7 214.9h149.6M271.7 223.3h149.6M290.9 231.1v38.1M324.4 231.1v38.1M324.4 239.3h35.9M324.4 236.6h35.9M334.5 236.6v9.9M343.7 236.6v9.9"/>
<path d="M360.3 231.1v38.1M290.9 246.3h-43.2v22.9M290.9 253.1h33.5M307 244.2h.6M307 243.6h.6M307.3 243.3v.6M311.4 246.4h.6M311.4 245.8h.6M311.5 250.8h.6M311.5 250.2h.6M311.6 248.6h.6M311.6 248h.6"/>
<path d="M311.7 245.5v.6M311.8 249.9v.6M311.9 247.7v.6M312.2 258.4l-4.9 1.2M318.3 244.2h.6M318.3 243.6h.6M318.7 243.3v.6M324.4 242.9h35.9M324.4 246.5h35.9M360.3 256h61M366 256v10.2M413.3 256v10.2"/>
<path d="M290.9 264.8h69.4M324.4 260.5h35.9M360.3 266.2h61M383 266.2v3M402.7 266.2v3"/>
<circle cx="298.2" cy="27.9" r="4.3"/>
<circle cx="374.5" cy="36.1" r="4.3"/>
<circle cx="406.2" cy="54.2" r="4.3"/>
<circle cx="413.7" cy="107.4" r="4.3"/>
<circle cx="309.6" cy="243.2" r=".15"/>
<circle cx="320.5" cy="243.2" r=".14"/>
<circle cx="302.8" cy="260.9" r="1.44"/>
</g>
<g fill="none" stroke="#400040" stroke-width=".2">
<path d="M312.2 258.4v4.9l-4.9-1.2v-2.5"/>
<circle cx="302.8" cy="260.9" r="2.61"/>
</g>
<path d="M299.3 260.8h7M306.3 260.8h6.9" fill="none" stroke="#000" stroke-width=".2" stroke-dasharray="15.2 1.3 1.3 1.3" stroke-dashoffset="13.7"/>
<path d="M302.9 258v5.7" fill="none" stroke="#000" stroke-width=".2" stroke-dasharray="15.2 1.3 1.3 1.3" stroke-dashoffset="14.3"/>
<g fill="#000">
<path d="M359.5 52.9l-.2 .2 .1 .3 .3-.3-.3 .3a.34 .34 0 0 0 .5 0 .34 .34 0 0 0 0-.5 .34 .34 0 0 0-.4 0zM394 92.1a.34 .34 0 0 0 .2 .5 .34 .34 0 0 0 .4-.3 .34 .34 0 0 0-.4-.3l-.2 .1 .3 .2zM395.4 71.4l-.1 .4 .2 .2 .1-.4-.1 .4a.35 .35 0 0 0 .4-.1 .35 .35 0 0 0 0-.5 .35 .35 0 0 0-.5 0zM317.4 36.2l-.1 .1a.34 .34 0 0 0 .2 .4 .34 .34 0 0 0 .5-.2l-.4-.1 .4 .1a.35 .35 0 0 0-.2-.4 .35 .35 0 0 0-.4 .1z"/>
<path d="M35.2 134l3.1-.5v1zM79.2 133.5l3 .5-3 .5zM26.3 174.1h1l-.5 3zM26.8 145l.5 3h-1zM32.7 34.8l3-.5v1zM273.8 34.3l3 .5-3 .5zM79.2 46.3l3 .5-3 .5zM83.2 46.8l3.1-.5v1zM286.8 56.8l.5 3h-1zM286.3 120.8h1l-.5 3zM35.2 40.8l3.1-.5v1zM271.1 40.3l3.1 .5-3.1 .5zM29.6 128.1l3.1 .5-3.1 .5zM35.2 128.6l3.1-.5v1zM384 148.8l.5 3.1h-1.1zM383.4 141.9h1.1l-.5 3.1z"/>
</g>
<g font-size="4.2">
<text x="15.6" y="17.3">NOTES:</text>
<text x="362" y="263.8">B</text>
<text x="368.4" y="263.8">047284</text>
</g>
<g font-size="3.9">
<text x="15.6" y="21.3">1.</text>
<text x="25.6" y="21.3">MAKE FROM HAMILTON ROBOTICS MULTIFLEX CARRIER BASE, PART NO 188039/00, ADD</text>
<text x="25.6" y="25.2">HOLES AND DOWEL PINS ACCORDING TO PART DRAWINGS 04279 AND 047281.</text>
</g>
<g font-size="3.5">
<text x="368.1" y="238.7">MULTIFLEX CARRIER BASE</text>
<text x="415.5" y="263.8">-</text>
</g>
<g font-size="3.2">
<text x="295.7" y="13.2">REV.</text>
<text x="334.2" y="13.2">DESCRIPTION</text>
<text x="391.5" y="13.2">DATE</text>
<text x="408.4" y="13.2">APPVD</text>
<text x="297.3" y="26.9">2</text>
<text x="157.4" y="36">19.2</text>
<text x="297.3" y="31">3</text>
<text x="373.6" y="35.1">3</text>
<text x="156.5" y="42">18.82</text>
<text x="373.6" y="39.2">1</text>
<text x="64.3" y="48">.078 TYP</text>
<text x="405.4" y="53.3">4</text>
<text x="405.4" y="57.4">1</text>
<text x="282.9" y="91.3">5.276</text>
<text x="412.8" y="106.5">1</text>
<text x="412.8" y="110.6">1</text>
<text x="20.5" y="129.8">.20</text>
<text x="54.7" y="135.4">3.701</text>
<text x="388.5" y="137.6">.307</text>
<text x="22.9" y="162.3">2.531</text>
<text x="278.2" y="195.3">4</text>
<text x="290.5" y="195.3">047282</text>
<text x="318.5" y="195.3">HAMILTON STAND</text>
<text x="366.1" y="193.7">HAMILTON</text>
<text x="366.4" y="196.9">ROBOTICS</text>
<text x="392.6" y="195.3">188039/00</text>
<text x="415.5" y="195.3">1</text>
<text x="278.2" y="203.6">3</text>
<text x="290.5" y="203.6">047281</text>
<text x="309.7" y="202">HAMILTON STAND, THREADED</text>
<text x="366.1" y="202">HAMILTON</text>
<text x="392.6" y="203.6">188039/00</text>
<text x="415.5" y="203.6">1</text>
<text x="327.2" y="205.1">HOLES</text>
<text x="366.4" y="205.1">ROBOTICS</text>
<text x="278.2" y="211.8">2</text>
<text x="290.5" y="211.8">047279</text>
<text x="309.9" y="211.8">HAMILTON STAND, PIN HOLES</text>
<text x="366.1" y="210.2">HAMILTON</text>
<text x="366.4" y="213.4">ROBOTICS</text>
<text x="392.6" y="211.8">188039/00</text>
<text x="415.5" y="211.8">3</text>
<text x="278.2" y="220.3">1</text>
<text x="290.5" y="220.3">047283</text>
<text x="321.3" y="220.3">CARRIER BASE</text>
<text x="366.1" y="218.7">HAMILTON</text>
<text x="366.4" y="221.9">ROBOTICS</text>
<text x="392.6" y="220.3">188039/00</text>
<text x="415.5" y="220.3">1</text>
<text x="272.3" y="228.4">ITEM NO.</text>
<text x="288" y="228.4">FILE NAME</text>
<text x="322.1" y="228.4">DESCRIPTION</text>
<text x="367.4" y="228.4">VENDOR</text>
<text x="390.2" y="228.4">VENDOR NO.</text>
<text x="413.3" y="228.4">QTY</text>
</g>
<g font-size="2.8">
<text x="298" y="18.4">A</text>
<text x="334" y="18.4">INITIAL RELEASE</text>
</g>
<text font-size="2.4" x="340.9" y="254">NA</text>
<g font-size="2.1">
<text x="294.1" y="267.7">DO NOT SCALE DRAWING</text>
<text x="423.8" y="268.8" transform="rotate(-90 423.8 268.8)">Thursday, April 25, 2024 1:51:07 PM</text>
<text x="349" y="271.6">C:\LabVault\Machine Shop Projects\GHL\Cad Files\InDx\CAD Files\</text>
</g>
<g font-size="2">
<text x="252.2" y="249">PROPRIETARY AND CONFIDENTIAL</text>
<text x="250.5" y="252.7">THE INFORMATION CONTAINED IN THIS</text>
<text x="250.5" y="255.2">DRAWING IS THE SOLE PROPERTY OF</text>
<text x="250.5" y="257.7">GLOBAL HEALTH LAB. ANY</text>
<text x="250.5" y="260.3">REPRODUCTION IN PART OR AS A</text>
<text x="250.5" y="262.8">WHOLE WITHOUT THE WRITTEN</text>
<text x="250.5" y="265.3">PERMISSION OF GLOBAL HEALTH LAB</text>
<text x="250.5" y="267.8">IS PROHIBITED.</text>
</g>
<g font-size="1.8">
<text x="336.4" y="238.6">NAME</text>
<text x="349.5" y="238.6">DATE</text>
<text x="325.3" y="245.3">CHECKED</text>
<text x="325.4" y="241.6">DRAWN</text>
<text x="335.1" y="241.6">CP</text>
<text x="344.4" y="241.6">Apr 02, 2024</text>
<text x="361.3" y="258.4">SIZE</text>
<text x="367.1" y="258.4">DWG. NO.</text>
<text x="414.7" y="258.6">REV.</text>
<text x="325.2" y="266.8">COMMENTS:</text>
<text x="362.5" y="268.2">DRAWING SCALE 1:4</text>
</g>
<g font-size="1.7">
<text x="361.2" y="233.2">DESCRIPTION:</text>
<text x="292.1" y="254.8">INTERPRET GEOMETRIC</text>
<text x="292.1" y="256.4">TOLERANCING PER: ASME Y14.5 - 2009</text>
<text x="406.1" y="268.1">SHEET 1 OF 1</text>
</g>
<g font-size="1.6">
<text x="292.9" y="233.2">UNLESS OTHERWISE SPECIFIED</text>
<text x="292.9" y="235.4">DIMENSIONS ARE IN INCHES [MM]</text>
<text x="292.9" y="237.6">BREAK EDGES, .005-.010</text>
<text x="292.9" y="239.8">BLEND ALL RADII, REMOVE ALL BURRS</text>
<text x="292.9" y="242">SURFACE FINISH: 125 Ra MAX</text>
<text x="292.9" y="244.2">ANGULAR: MACH</text>
<text x="308.2" y="244.2">0</text>
<text x="309.9" y="244.2">30', BEND:</text>
<text x="319.2" y="244.2">3</text>
<text x="292.9" y="250.8">THREE PLACE DECIMAL:</text>
<text x="292.9" y="246.4">ONE PLACE DECIMAL:</text>
<text x="292.9" y="248.6">TWO PLACE DECIMAL:</text>
<text x="312.7" y="246.4">.030&quot;</text>
<text x="312.8" y="250.8">.005&quot;</text>
<text x="312.9" y="248.6">.010&quot;</text>
</g>
<g font-size="1.2">
<text x="325.1" y="248.5">MATERIAL:</text>
<text x="325.8" y="262">FINISH:</text>
</g>
</svg>
